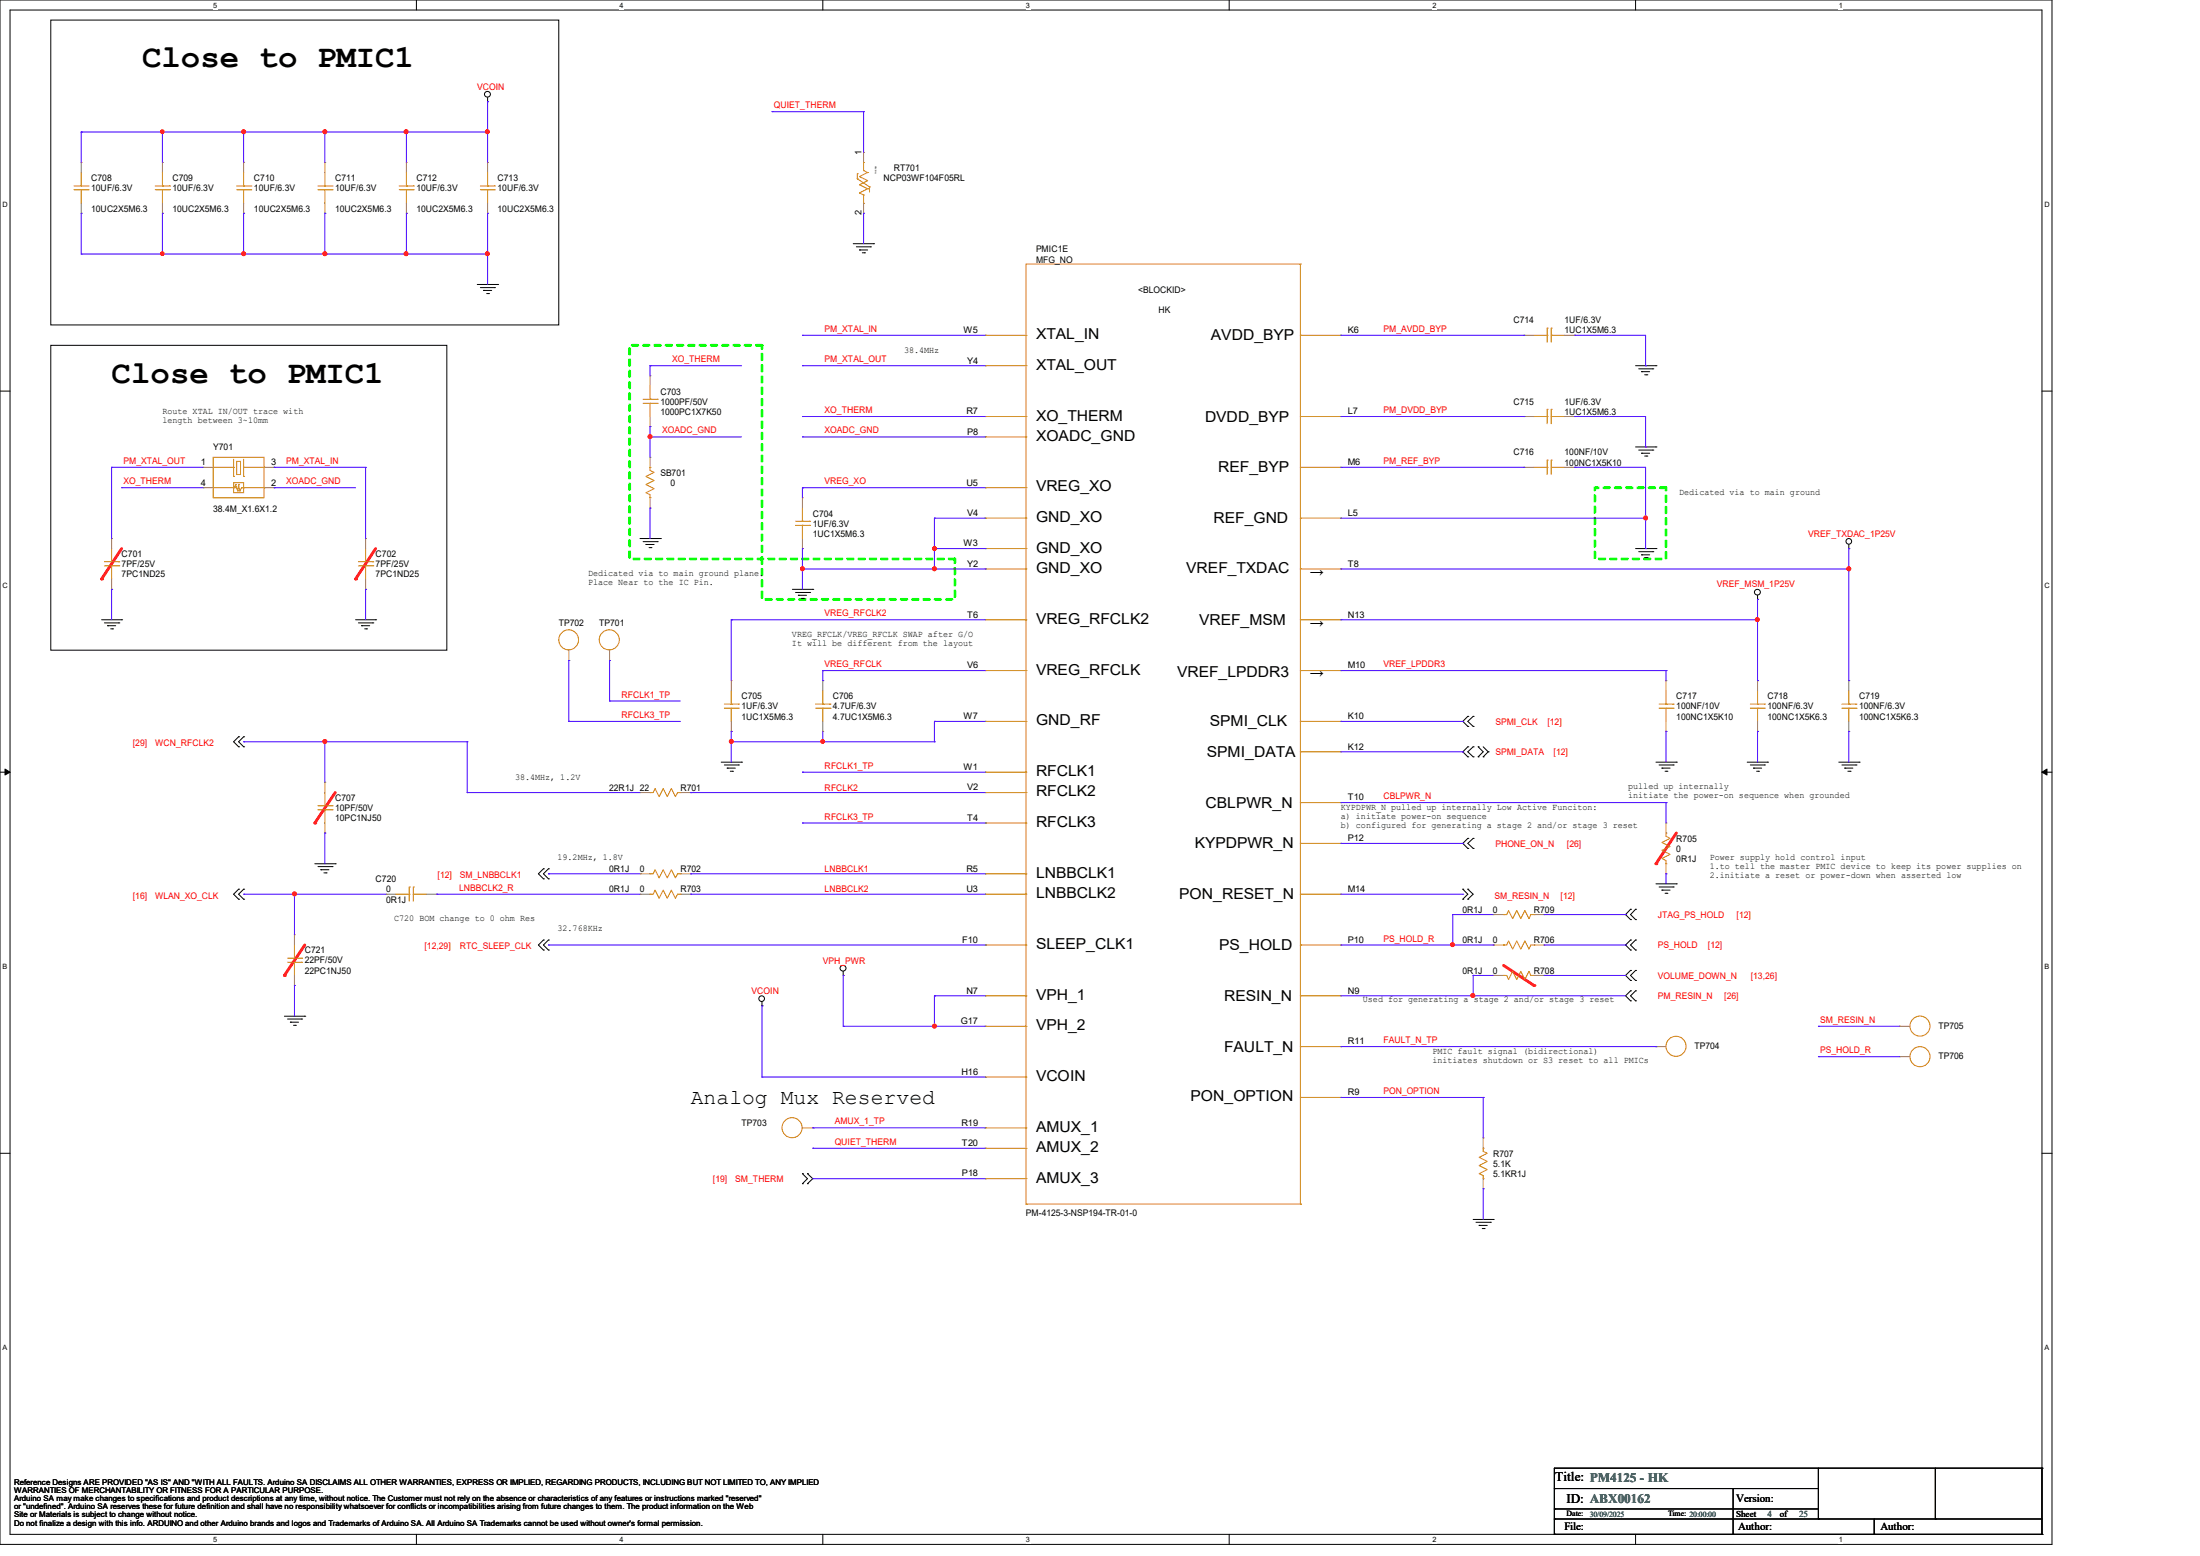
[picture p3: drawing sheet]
<svg xmlns="http://www.w3.org/2000/svg" width="297mm" height="210mm" viewBox="0 0 297 210" stroke-linecap="round" stroke-linejoin="round" font-family="sans-serif">
<path d="M0 0h277v208.4h-277zM1.4 1.4h274.3v205.7h-274.3z" fill="none" stroke="#000" stroke-width=".14"/>
<g fill="#fff">
<path d="M28.8 .1h.5v1.1h-.5z"/>
<path d="M28.8 207.2h.5v1.1h-.5z"/>
</g>
<path d="M56.2 0v1.4M56.2 207.1v1.3" fill="none" stroke="#000" stroke-width=".14"/>
<g fill="#fff">
<path d="M83.7 .1h.5v1.1h-.5z"/>
<path d="M83.7 207.2h.5v1.1h-.5z"/>
</g>
<path d="M111.1 0v1.4M111.1 207.1v1.3" fill="none" stroke="#000" stroke-width=".14"/>
<g fill="#fff">
<path d="M138.5 .1h.6v1.1h-.6z"/>
<path d="M138.5 207.2h.6v1.1h-.6z"/>
</g>
<path d="M165.9 0v1.4M165.9 207.1v1.3" fill="none" stroke="#000" stroke-width=".14"/>
<g fill="#fff">
<path d="M193.4 .1h.5v1.1h-.5z"/>
<path d="M193.4 207.2h.5v1.1h-.5z"/>
</g>
<path d="M220.8 0v1.4M220.8 207.1v1.3" fill="none" stroke="#000" stroke-width=".14"/>
<g fill="#fff">
<path d="M248.2 .1h.6v1.1h-.6z"/>
<path d="M248.2 207.2h.6v1.1h-.6z"/>
<path d="M.3 27.1h.8v1.1h-.8z"/>
<path d="M276 27.1h.7v1.1h-.7z"/>
<path d="M.3 78.5h.8v1.1h-.8z"/>
<path d="M276 78.5h.7v1.1h-.7z"/>
</g>
<path d="M0 52.8h1.4M275.7 52.8h1.3" fill="none" stroke="#000" stroke-width=".14"/>
<g fill="#fff">
<path d="M.3 129.9h.7v1.1h-.7z"/>
<path d="M276 129.9h.6v1.1h-.6z"/>
</g>
<path d="M0 104.2h1.4M275.7 104.2h1.3" fill="none" stroke="#000" stroke-width=".14"/>
<path d="M.7 103.8l.7 .4-.7 .4zM275.7 104.2l.7-.4v.8z" fill="#000" stroke="#000" stroke-width=".14"/>
<g fill="#fff">
<path d="M.3 181.4h.7v1.1h-.7z"/>
<path d="M276 181.4h.6v1.1h-.6z"/>
</g>
<path d="M6.9 2.7h68.5v41.2h-68.5zM6.9 46.6h53.4v41.2h-53.4zM0 155.7h1.4M275.7 155.7h1.3" fill="none" stroke="#000" stroke-width=".14"/>
<path d="M16.4 74l-2.7 4.1" fill="none" stroke="#f00" stroke-width=".38"/>
<circle cx="13.7" cy="78.1" r=".19" fill="#f00"/>
<path d="M50.7 74l-2.7 4.1" fill="none" stroke="#f00" stroke-width=".38"/>
<circle cx="48" cy="78.1" r=".19" fill="#f00"/>
<path d="M85 46.6h17.9v28.8h-17.9zM102.9 75.4h26v5.5h-26zM215.3 65.8h9.6v9.6h-9.6z" fill="none" stroke="#0f0" stroke-width=".38" stroke-dasharray=".8 .8"/>
<path d="M45.3 107l-2.8 4.1" fill="none" stroke="#f00" stroke-width=".38"/>
<circle cx="42.5" cy="111.1" r=".19" fill="#f00"/>
<path d="M226.3 112.4l-2.7 4.2" fill="none" stroke="#f00" stroke-width=".38"/>
<circle cx="223.6" cy="116.6" r=".19" fill="#f00"/>
<path d="M203 130.3l4.1 2.7" fill="none" stroke="#f00" stroke-width=".38"/>
<circle cx="207.1" cy="133" r=".19" fill="#f00"/>
<path d="M41.1 127.6l-2.7 4.1" fill="none" stroke="#f00" stroke-width=".38"/>
<circle cx="38.4" cy="131.7" r=".19" fill="#f00"/>
<g fill="none" stroke="#000" stroke-width=".14">
<path d="M65.8 13.7h.1M65.8 13.2v.5M64.4 38.4h2.8M64.9 38.8h1.9M65.3 39.2h1.1M65.3 39.2h.1M65.7 39.6h.3M66 39.6h.1M66.8 38.8h.1M67.2 38.4h.1M115.2 32.9h2.7M115.6 33.3h1.9"/>
<path d="M116 33.7h.1M116 33.7h1.1M116.4 34.1h.3M116.7 34.1h.1M117.5 33.3h.1M117.9 32.9h.1M220.8 49.4h2.8M221.2 49.8h1.9M221.6 50.2h.1M221.6 50.2h1.1M222 50.6h.3M222.3 50.6h.1"/>
<path d="M223.1 49.8h.1M223.6 49.4h.1M86.4 72.7h2.8M86.8 73.1h1.9M87.2 73.5h1.1M87.2 73.5h.1M87.6 73.9h.3M87.9 73.9h.1M88.7 73.1h.1M89.2 72.7h.1M107 79.5h2.7M107.4 80h1.9"/>
<path d="M109.3 80h.1M109.7 79.5h.1M220.8 60.3h2.8M220.8 74h2.8M221.2 60.7h1.9M221.2 74.5h1.9M221.6 61.2h.1M221.6 74.9h.1M221.6 61.2h1.1M221.6 74.9h1.1M222 61.6h.3M222 75.3h.3"/>
<path d="M222.3 61.6h.1M222.3 75.3h.1M223.1 60.7h.1M223.1 74.5h.1M223.6 60.3h.1M223.6 74h.1M249.6 74h.1M249.6 73.5v.5M13.7 83.7h2.7M14.1 84.1h1.9M14.5 84.5h1.1M14.5 84.5h.1"/>
<path d="M14.9 84.9h.3M15.2 84.9h.1M16 84.1h.1M16.4 83.7h.1M32.2 99.4l-.7 .7 .7 .7M32.2 99.4h.1M32.9 99.4h.1M32.9 99.4l-.7 .7 .7 .7M48 83.7h2.7M48.4 84.1h1.9M48.8 84.5h1.1M48.8 84.5h.1"/>
<path d="M49.2 84.9h.3M49.5 84.9h.1M50.3 84.1h.1M50.7 83.7h.1M107.8 80.3h1.1M107.8 80.3h.1M108.2 80.8h.3M108.5 80.8h.1M198.2 96.7h.1M198.2 98h.1M198.2 96.7l-.7 .7 .7 .6M198.9 98h.1"/>
<path d="M198.9 96.7h.1M198.9 96.7l-.7 .7 .7 .6M237.3 80.9h.1M237.3 80.3v.6M32.2 100.8h.1M32.9 100.8h.1M42.5 116.6h2.8M42.9 117h1.9M43.3 117.4h.1M43.3 117.4h1.1M43.7 117.8h.3M44 117.8h.1"/>
<path d="M44.8 117h.1M45.3 116.6h.1M73.4 117.3h.1M73.4 118.6h.1M73.4 117.3l-.7 .6 .7 .7M74 117.3l-.6 .6 .6 .7M74 117.3h.1M74 118.6h.1M97.4 102.9h2.7M97.8 103.3h1.9M98.2 103.7h.1M98.2 103.7h1.1"/>
<path d="M98.6 104.1h.3M98.9 104.1h.1M99.7 103.3h.1M100.1 102.9h.1M198.2 100.8h.1M198.2 102.2h.1M198.2 113.2h.1M198.2 114.5h.1M198.2 100.8l-.7 .7 .7 .7M198.2 113.2l-.7 .6 .7 .7M198.9 102.2h.1M198.9 100.8h.1"/>
<path d="M198.9 114.5h.1M198.9 113.2h.1M198.9 100.8l-.7 .7 .7 .7M198.9 113.2l-.7 .6 .7 .7M199.6 100.8l.6 .7-.6 .7M199.6 100.8h.1M199.6 102.2h.1M200.2 102.2h.1M200.2 100.8l.7 .7M200.9 101.5h.1M200.9 101.5l-.7 .7M223.6 102.9h2.7"/>
<path d="M223.6 119.3h2.7M224 103.3h1.9M224 119.7h1.9M224.4 103.7h1.1M224.4 103.7h.1M224.8 104.1h.2M225 104.1h.1M225.9 103.3h.1M225.9 119.7h.1M226.3 102.9h.1M226.3 119.3h.1M235.9 102.9h2.7"/>
<path d="M236.3 103.3h1.9M236.7 103.7h.1M236.7 103.7h1.1M237.2 104.1h.2M237.4 104.1h.1M238.2 103.3h.1M238.6 102.9h.1M248.2 102.9h2.8M248.7 103.3h1.9M249 103.7h1.1M249 103.7h.1M249.5 104.1h.3"/>
<path d="M249.8 104.1h.1M250.6 103.3h.1M251 102.9h.1M32.2 120l-.7 .7 .7 .7M32.2 120h.1M32.2 121.4h.1M32.9 120h.1M32.9 121.4h.1M32.9 120l-.7 .7 .7 .7M38.4 137.2h2.7M38.8 137.5h1.9M39.2 138h.1"/>
<path d="M39.2 138h1.1M39.6 138.4h.3M39.9 138.4h.1M40.7 137.5h.1M41.1 137.2h.1M73.4 126.9h.1M73.4 128.2h.1M73.4 126.9l-.7 .7 .7 .6M74 126.9l-.6 .7 .6 .6M74 126.9h.1M74 128.2h.1M102.9 135.8h.1"/>
<path d="M102.9 135.2v.6M113.8 131.7h.1M113.8 131.1v.6M197.5 120l.7 .7-.7 .7M197.5 120h.1M197.5 121.4h.1M198.2 120l.7 .7-.7 .7M198.2 120h.1M198.2 121.4h.1M220.1 126.9h.1M220.1 128.2h.1M220.1 133.7h.1"/>
<path d="M220.1 135.1h.1M220.1 131h.1M220.1 132.3h.1M220.1 122.7h.1M220.1 124.1h.1M220.1 126.9l-.6 .7 .6 .6M220.1 133.7l-.6 .7 .6 .7M220.1 131l-.6 .7 .6 .6M220.1 122.7l-.6 .7 .6 .7M220.8 128.2h.1M220.8 126.9h.1M220.8 135.1h.1"/>
<path d="M220.8 133.7h.1M220.8 132.3h.1M220.8 131h.1M220.8 124.1h.1M220.8 122.7h.1M220.8 126.9l-.7 .7 .7 .6M220.8 133.7l-.7 .7 .7 .7M220.8 131l-.7 .7 .7 .6M220.8 122.7l-.7 .7 .7 .7M224.4 120.1h1.1M224.4 120.1h.1M224.8 120.6h.2"/>
<path d="M225 120.6h.1M108.3 158.4l.7 .7-.7 .7M108.3 159.8h.1M108.3 158.4h.1M109 158.4h.1M109 159.8h.1M109 158.4l.7 .7-.7 .7M198.9 164.6h2.7M199.3 165h1.9M199.7 165.4h.1M199.7 165.4h1.1M200.1 165.8h.3"/>
<path d="M200.4 165.8h.1M201.2 165h.1M201.6 164.6h.1M245.5 198.2v6.8M261.3 198.2v6.8M275.7 198.2h-65.9v8.9M275.7 198.2h.1M275.7 198.2v8.9M209.8 205h.1M209.8 207.1h.1M209.8 200.9h.1M209.8 203.7h.1"/>
<path d="M209.8 200.9h35.7M209.8 203.7h35.7M209.8 205h65.9M209.8 207.1h65.9M234 207.1h.1M234 200.9v6.2M245.5 205h.1M253 207.1h.1M253 205v2.1M261.3 205h.1M275.7 207.1h.1"/>
<circle cx="65.8" cy="12.7" r=".39"/>
<circle cx="237.3" cy="79.9" r=".39"/>
<circle cx="249.6" cy="73.1" r=".38"/>
<circle cx="102.8" cy="134.8" r=".38"/>
<circle cx="113.8" cy="130.7" r=".39"/>
</g>
<g fill="none" stroke="#cc8006" stroke-width=".14">
<path d="M10 25.6h1.9M10 25.1h1.9M11 25.1h.1M11 25.6h.1M11 23.3v1.8M11 25.6v1.8M11.9 25.6h.1M11.9 25.1h.1M21 25.6h1.9M21 25.1h1.9M21.9 25.1h.1M21.9 25.6h.1"/>
<path d="M21.9 23.3v1.8M21.9 25.6v1.8M22.9 25.6h.1M22.9 25.1h.1M32 25.6h1.9M32 25.1h1.9M32.9 25.1h.1M32.9 25.6h.1M32.9 23.3v1.8M32.9 25.6v1.8M33.9 25.6h.1M33.9 25.1h.1"/>
<path d="M42.9 25.6h1.9M42.9 25.1h1.9M43.9 25.1h.1M43.9 25.6h.1M43.9 23.3v1.8M43.9 25.6v1.8M44.8 25.6h.1M44.8 25.1h.1M53.9 25.6h1.9M53.9 25.1h1.9M54.9 25.1h.1M54.9 25.6h.1"/>
<path d="M54.9 23.3v1.8M54.9 25.6v1.8M55.8 25.6h.1M55.8 25.1h.1M64.9 25.6h1.9M64.9 25.1h1.9M65.8 25.1h.1M65.8 25.6h.1M65.8 23.3v1.8M65.8 25.6v1.8M66.8 25.6h.1M66.8 25.1h.1"/>
<path d="M115.7 24.1l1.7 1.1M115.7 23.5h.1M115.7 24.1h.1M115.7 23.5v.6M116 23.8h.1M116 24.9h.1M116 26h.1M116 24.9l1.1 .6M116 26l.6 .3M116 23.8l1.1 .6-1.1 .5M116.6 23l.5 .3M116.6 21.9h.1"/>
<path d="M116.6 27.4h.1M116.6 23h.1M116.6 26.3h.1M116.6 21.9v1.1M116.6 26.3v1.1M117.1 23.3l-1.1 .5M117.1 23.3h.1M117.1 25.5h.1M117.1 25.5l-1.1 .5M117.4 25.2h.1M117.4 25.2v.7M175.6 35.6h.1"/>
<path d="M175.6 35.6h-37.1v126.9M175.6 35.6v126.9M86.8 54.4h1.9M86.8 53.9h1.9M87.8 53.9h.1M87.8 54.4h.1M87.8 52.1v1.8M87.8 54.4v1.8M88.7 54.4h.1M88.7 53.9h.1M133 45.3h5.5M133 49.4h5.5"/>
<path d="M133 56.2h5.5M133 59h5.5M138.5 45.3h.1M138.5 49.4h.1M138.5 56.2h.1M138.5 59h.1M175.6 45.3h5.4M175.6 56.2h5.4M175.6 45.3h.1M175.6 56.2h.1M207.1 45.3h1.8M207.1 56.2h1.8"/>
<path d="M208.9 45.3h.1M208.9 44.3h.1M208.9 56.2h.1M208.9 55.2h.1M208.9 44.3v1.9M208.9 55.2v2M209.4 45.3h1.8M209.4 56.2h1.8M209.4 44.3h.1M209.4 45.3h.1M209.4 55.2h.1M209.4 56.2h.1"/>
<path d="M209.4 44.3v1.9M209.4 55.2v2M14.1 76.4h1.9M14.1 75.8h1.9M15.1 75.8h.1M15.1 76.4h.1M15.1 74v1.8M15.1 76.4v1.7M16 76.4h.1M16 75.8h.1M28.8 61.7h6.8v5.5h-6.8zM28.8 65.8h2.9"/>
<path d="M28.8 63.1h2.7M31.5 64.3h.1M31.5 63.1h.1M31.5 65.8h.1M31.5 62v2.3M31.5 65.2h1.4v1.3h-1.4zM31.7 65.8h.1M31.8 65.4l-.1 .4M31.8 65.4h.1M31.8 65.4l.3 .9M32 62.3h.5v1.8h-.5zM32.1 66.3h.1"/>
<path d="M32.2 65.4l-.1 .9M32.2 65.4h.1M32.2 65.4l.1 .9M32.3 66.3h.1M32.6 65.8l-.3 .5M32.6 65.8h.1M32.6 65.8h3M32.9 64.3h.1M32.9 65.8h.1M32.9 62v2.3M32.9 63.1h2.7M35.6 65.8h.1"/>
<path d="M35.6 63.1h.1M48.4 76.4h1.9M48.4 75.8h1.9M49.4 75.8h.1M49.4 76.4h.1M49.4 74v1.8M49.4 76.4v1.7M50.3 76.4h.1M50.3 75.8h.1M87.8 63.1v.4l.5 .3-1.1 .5 1.1 .6-1.1 .5 1.1 .6-1.1 .5 .6 .3v.4M87.8 67.2h.1M87.8 63.1h.1"/>
<path d="M107.4 70.9h1.9M107.4 70.4h1.9M108.3 70.4h.1M108.3 70.9h.1M108.3 68.6v1.8M108.3 70.9v1.8M109.3 70.9h.1M109.3 70.4h.1M133 65.8h5.5M133 69.9h5.5M133 74h5.5M133 76.8h5.5"/>
<path d="M138.5 65.8h.1M138.5 69.9h.1M138.5 74h.1M138.5 76.8h.1M175.6 63.1h5.4M175.6 69.9h5.4M175.6 76.8h5.4M175.6 63.1h.1M175.6 69.9h.1M175.6 76.8h.1M207.1 63.1h1.8M208.9 63.1h.1"/>
<path d="M208.9 62.1h.1M208.9 62.1v2M209.4 63.1h1.8M209.4 62.1h.1M209.4 63.1h.1M209.4 62.1v2M97.8 95.6h1.9M97.8 95h1.9M98.7 95h.1M98.7 95.6h.1M98.7 93.3v1.7M98.7 95.6v1.8"/>
<path d="M99.7 95.6h.1M99.7 95h.1M110.1 95.6h2M110.1 95h2M111.1 95h.1M111.1 95.6h.1M111.1 93.3v1.7M111.1 95.6v1.8M112.1 95.6h.1M112.1 95h.1M133 83.7h5.5M133 90.5h5.5"/>
<path d="M133 97.4h5.5M138.5 83.7h.1M138.5 90.5h.1M138.5 97.4h.1M175.6 83.7h5.4M175.6 90.5h5.4M175.6 97.4h5.4M175.6 83.7h.1M175.6 90.5h.1M175.6 97.4h.1M224 95.6h1.9M224 95h1.9"/>
<path d="M224.9 95h.1M224.9 95.6h.1M224.9 93.3v1.7M224.9 95.6v1.8M225.9 95.6h.1M225.9 95h.1M236.3 95.6h1.9M236.3 95h1.9M237.3 95h.1M237.3 95.6h.1M237.3 93.3v1.7M237.3 95.6v1.8"/>
<path d="M238.2 95.6h.1M238.2 95h.1M248.7 95.6h1.9M248.7 95h1.9M249.6 95h.1M249.6 95.6h.1M249.6 93.3v1.7M249.6 95.6v1.8M250.6 95.6h.1M250.6 95h.1M42.9 109.3h1.9M42.9 108.8h1.9"/>
<path d="M43.9 108.8h.1M43.9 109.3h.1M43.9 107v1.8M43.9 109.3v1.8M44.8 109.3h.1M44.8 108.8h.1M55.2 119.7h.1M55.2 119.7v1.9M55.8 119.7h.1M55.8 119.7v1.9M87.8 117.9h.4l.2-.5 .6 1.1 .5-1.1 .6 1.1 .5-1.1 .6 1.1 .3-.6h.4M87.8 107h.4l.2-.6 .6 1.1 .5-1.1 .6 1.1 .5-1.1 .6 1.1 .3-.5h.4"/>
<path d="M87.8 117.9h.1M87.8 107h.1M91.9 117.9h.1M91.9 107h.1M133 117.9h5.5M133 107h5.5M133 104.2h5.5M133 111.1h5.5M138.5 104.2h.1M138.5 107h.1M138.5 111.1h.1M138.5 117.9h.1"/>
<path d="M175.6 101.5h5.4M175.6 108.3h5.4M175.6 113.8h5.4M175.6 101.5h.1M175.6 108.3h.1M175.6 113.8h.1M224.9 112.4v.5l.6 .3-1.1 .5 1.1 .6-1.1 .5 1.1 .5-1.1 .6 .5 .3v.4M224.9 116.6h.1M224.9 112.4h.1M38.8 129.9h1.9M38.8 129.3h1.9M39.8 129.3h.1"/>
<path d="M39.8 129.9h.1M39.8 127.6v1.7M39.8 129.9v1.8M40.7 129.9h.1M40.7 129.3h.1M53.5 120.7h1.7M55.2 120.7h.1M55.8 120.7h.1M55.8 120.7h1.8M87.8 120.7h.4l.2-.6 .6 1.1 .5-1.1 .6 1.1 .5-1.1 .6 1.1 .3-.5h.4M87.8 120.7h.1M91.9 120.7h.1"/>
<path d="M133 127.6h5.5M133 120.7h5.5M133 134.4h5.5M133 138.5h5.5M138.5 120.7h.1M138.5 127.6h.1M138.5 134.4h.1M138.5 138.5h.1M175.6 127.6h5.4M175.6 120.7h5.4M175.6 134.4h5.4M175.6 120.7h.1"/>
<path d="M175.6 127.6h.1M175.6 134.4h.1M203 127.6h.4l.3-.6 .5 1.1 .6-1.1 .5 1.1 .6-1.1 .5 1.1 .3-.5h.4M203 131.7h.4l.3 .5 .5-1.1 .6 1.1 .5-1.1 .6 1.1 .5-1.1 .3 .6h.4M203 123.4h.4l.3-.5 .5 1.1 .6-1.1 .5 1.1 .6-1.1 .5 1.1 .3-.6h.4M203 127.6h.1M203 131.7h.1M203 123.4h.1M207.1 127.6h.1M207.1 131.7h.1M207.1 123.4h.1M133 145.4h5.5"/>
<path d="M133 152.2h5.5M133 155h5.5M133 159.1h5.5M138.5 145.4h.1M138.5 152.2h.1M138.5 155h.1M138.5 159.1h.1M175.6 141.3h5.4M175.6 148.1h5.4M175.6 141.3h.1M175.6 148.1h.1M200.2 155v.4l.6 .3-1.1 .5 1.1 .6-1.1 .5 1.1 .6-1.1 .5 .5 .3v.4"/>
<path d="M200.2 159.1h.1M200.2 155h.1M138.5 162.5h.1M138.5 162.5h37.1M175.6 162.5h.1"/>
<circle cx="76.8" cy="86.4" r="1.34"/>
<circle cx="82.3" cy="86.4" r="1.35"/>
<circle cx="259.2" cy="138.5" r="1.35"/>
<circle cx="106.9" cy="152.2" r="1.35"/>
<circle cx="226.3" cy="141.2" r="1.35"/>
<circle cx="259.2" cy="142.6" r="1.35"/>
</g>
<g fill="none" stroke="#a84" stroke-width=".14">
<path d="M11 21.9h.1M11 28.8h.1M11 21.9v1.4M11 27.4v1.4M21.9 21.9h.1M21.9 28.8h.1M21.9 21.9v1.4M21.9 27.4v1.4M32.9 21.9h.1M32.9 28.8h.1M32.9 21.9v1.4M32.9 27.4v1.4"/>
<path d="M43.9 21.9h.1M43.9 28.8h.1M43.9 21.9v1.4M43.9 27.4v1.4M54.9 21.9h.1M54.9 28.8h.1M54.9 21.9v1.4M54.9 27.4v1.4M65.8 21.9h.1M65.8 28.8h.1M65.8 21.9v1.4M65.8 27.4v1.4"/>
<path d="M116.6 20.6h.1M116.6 28.8h.1M116.6 20.6v1.3M116.6 27.4v1.4M87.8 50.7h.1M87.8 57.6h.1M87.8 50.7v1.4M87.8 56.2v1.4M133 45.3h.1M133 49.4h.1M133 56.2h.1M133 59h.1"/>
<path d="M181 45.3h.1M181 56.2h.1M205.7 45.3h.1M205.7 56.2h.1M205.7 45.3h1.4M205.7 56.2h1.4M211.2 45.3h1.4M211.2 56.2h1.4M212.6 45.3h.1M212.6 56.2h.1M15.1 72.7h.1M15.1 79.5h.1"/>
<path d="M15.1 72.7v1.3M15.1 78.1v1.4M27.4 65.8h.1M27.4 63.1h.1M27.4 65.8h1.4M27.4 63.1h1.4M35.6 65.8h1.4M35.6 63.1h1.4M37 63.1h.1M37 65.8h.1M49.4 72.7h.1M49.4 79.5h.1"/>
<path d="M49.4 72.7v1.3M49.4 78.1v1.4M87.8 61.7h.1M87.8 68.6h.1M87.8 61.7v1.4M87.8 67.2v1.4M108.3 67.2h.1M108.3 74h.1M108.3 67.2v1.4M108.3 72.7v1.3M133 65.8h.1M133 69.9h.1"/>
<path d="M133 74h.1M133 76.8h.1M181 63.1h.1M181 69.9h.1M181 76.8h.1M205.7 63.1h.1M205.7 63.1h1.4M211.2 63.1h1.4M212.6 63.1h.1M76.8 89.2h.1M76.8 87.8v1.4M82.3 89.2h.1"/>
<path d="M82.3 87.8v1.4M98.7 91.9h.1M98.7 98.7h.1M98.7 91.9v1.4M98.7 97.4v1.3M111.1 91.9h.1M111.1 98.7h.1M111.1 91.9v1.4M111.1 97.4v1.3M133 83.7h.1M133 90.5h.1M133 97.4h.1"/>
<path d="M181 83.7h.1M181 90.5h.1M181 97.4h.1M224.9 91.9h.1M224.9 98.7h.1M224.9 91.9v1.4M224.9 97.4v1.3M237.3 91.9h.1M237.3 98.7h.1M237.3 91.9v1.4M237.3 97.4v1.3M249.6 91.9h.1"/>
<path d="M249.6 98.7h.1M249.6 91.9v1.4M249.6 97.4v1.3M43.9 105.6h.1M43.9 112.4h.1M43.9 105.6v1.4M43.9 111.1v1.3M86.4 117.9h1.4M86.4 107h1.4M86.4 117.9h.1M86.4 107h.1M91.9 117.9h1.4"/>
<path d="M91.9 107h1.4M93.3 117.9h.1M93.3 107h.1M133 104.2h.1M133 107h.1M133 111.1h.1M133 117.9h.1M181 101.5h.1M181 108.3h.1M181 113.8h.1M224.9 111.1h.1M224.9 117.9h.1"/>
<path d="M224.9 111.1v1.3M224.9 116.6v1.3M39.8 126.2h.1M39.8 133h.1M39.8 126.2v1.4M39.8 131.7v1.3M52.1 120.7h1.4M52.1 120.7h.1M57.6 120.7h1.4M59 120.7h.1M86.4 120.7h1.4M86.4 120.7h.1"/>
<path d="M91.9 120.7h1.4M93.3 120.7h.1M133 120.7h.1M133 127.6h.1M133 134.4h.1M133 138.5h.1M181 120.7h.1M181 127.6h.1M181 134.4h.1M201.6 127.6h.1M201.6 131.7h.1M201.6 123.4h.1"/>
<path d="M201.6 127.6h1.4M201.6 131.7h1.4M201.6 123.4h1.4M207.1 127.6h1.3M207.1 131.7h1.3M207.1 123.4h1.3M208.4 127.6h.1M208.4 131.7h.1M208.4 123.4h.1M256.5 138.5h1.4M256.5 138.5h.1M108.3 152.2h1.4"/>
<path d="M109.7 152.2h.1M133 145.4h.1M133 152.2h.1M133 155h.1M133 159.1h.1M181 141.3h.1M181 148.1h.1M200.2 153.6h.1M200.2 153.6v1.4M200.2 159.1v1.3M223.6 141.3h1.3M223.6 141.3h.1"/>
<path d="M256.5 142.6h1.4M256.5 142.6h.1M200.2 160.4h.1"/>
</g>
<g fill="none" stroke="#4200ff" stroke-width=".14">
<path d="M11 17.8h54.8M11 17.8h.1M11 17.8v4.1M21.9 17.8h.1M21.9 17.8v4.1M32.9 17.8h.1M32.9 17.8v4.1M43.9 17.8h.1M43.9 17.8v4.1M54.9 17.8h.1M54.9 17.8v4.1M65.8 13.7h.1"/>
<path d="M65.8 17.8h.1M65.8 13.7v8.2M104.2 15.1h.1M104.2 15.1h12.4M116.6 15.1h.1M116.6 15.1v5.5M11 34.3h54.8M11 28.8h.1M11 34.3h.1M11 28.8v5.5M21.9 28.8h.1M21.9 34.3h.1"/>
<path d="M21.9 28.8v5.5M32.9 28.8h.1M32.9 34.3h.1M32.9 28.8v5.5M43.9 28.8h.1M43.9 34.3h.1M43.9 28.8v5.5M54.9 28.8h.1M54.9 34.3h.1M54.9 28.8v5.5M65.8 28.8h.1M65.8 34.3h.1"/>
<path d="M65.8 28.8v9.6M116.6 28.8h.1M116.6 28.8v4.1M87.8 49.4h12.3M87.8 59h12.3M87.8 49.4h.1M87.8 57.6h.1M87.8 59h.1M87.8 49.4v1.3M87.8 57.6v4.1M108.3 45.3h24.7M108.3 49.4h24.7"/>
<path d="M108.3 56.2h24.7M108.3 59h24.7M108.3 45.3h.1M108.3 49.4h.1M108.3 56.2h.1M108.3 59h.1M181 45.3h24.7M181 56.2h24.7M205.7 45.3h.1M205.7 56.2h.1M212.6 45.3h9.6v4.1M212.6 56.2h9.6v4.1"/>
<path d="M212.6 45.3h.1M212.6 56.2h.1M222.2 49.4h.1M15.1 63.1h.1M15.1 79.5h.1M15.1 63.1v9.6M15.1 79.5v4.2M15.1 63.1h12.3M16.4 65.8h.1M16.4 65.8h11M37 63.1h.1M37 65.8h.1"/>
<path d="M37 63.1h12.4M37 65.8h11M49.4 63.1h.1M49.4 79.5h.1M49.4 63.1v9.6M49.4 79.5v4.2M87.8 68.6h.1M87.8 68.6v4.1M108.3 76.8h24.7M108.3 65.8h24.7M108.3 65.8h.1M108.3 74h.1"/>
<path d="M108.3 76.8h.1M108.3 65.8v1.4M108.3 74v5.5M126.2 69.9h.1M126.2 74h.1M126.2 76.8h.1M126.2 69.9v6.9M126.2 74h6.8M126.2 69.9h6.8M133 74h.1M133 76.8h.1M181 63.1h24.7"/>
<path d="M181 69.9h41.2M181 76.8h68.6M205.7 63.1h.1M212.6 63.1h9.6v10.9M212.6 63.1h.1M222.2 60.3h.1M222.2 69.9h.1M222.2 74h.1M249.6 74h.1M249.6 76.8h.1M249.6 74v17.9M76.8 89.2h.1"/>
<path d="M76.8 97.4h.1M76.8 89.2v8.2M76.8 97.4h15.1M82.3 89.2h.1M82.3 94.6h.1M82.3 89.2v5.4M82.3 94.6h9.6M98.7 83.7h.1M98.7 98.7h.1M98.7 83.7v8.2M98.7 98.7v4.2M98.7 83.7h34.3"/>
<path d="M111.1 90.5h.1M111.1 91.9h.1M111.1 90.5v1.4M111.1 98.7v1.4M111.1 90.5h21.9M126.2 97.4h.1M126.2 97.4v2.7M126.2 97.4h6.8M181 83.7h56.3M181 90.5h43.9M181 97.4h16.5M197.5 97.4h.1"/>
<path d="M224.9 90.5h.1M224.9 98.7h.1M224.9 90.5v1.4M224.9 98.7v4.2M237.3 80.9h.1M237.3 83.7h.1M237.3 91.9h.1M237.3 98.7h.1M237.3 80.9v11M237.3 98.7v4.2M249.6 91.9h.1M249.6 98.7h.1"/>
<path d="M249.6 98.7v4.2M32.9 100.1h30.2M32.9 100.1h.1M43.9 100.1h.1M43.9 112.4h.1M43.9 100.1v5.5M43.9 112.4v4.2M63.1 100.1h.1M63.1 107h.1M63.1 100.1v6.9M63.1 107h23.3M74 117.9h12.4"/>
<path d="M74 117.9h.1M93.3 107h39.7M93.3 117.9h39.7M93.3 107h.1M93.3 117.9h.1M98.7 100.1h.1M98.7 100.1h27.5M108.3 104.2h24.7M108.3 111.1h24.7M108.3 104.2h.1M108.3 111.1h.1M111.1 100.1h.1"/>
<path d="M126.2 100.1h.1M181 101.5h16.5M181 108.3h43.9M181 113.8h16.5M197.5 101.5h.1M197.5 113.8h.1M224.9 108.3h.1M224.9 117.9h.1M224.9 108.3v2.8M224.9 117.9v1.4M32.9 120.7h.1M32.9 120.7h19.2"/>
<path d="M39.8 120.7h.1M39.8 133h.1M39.8 120.7v5.5M39.8 133v4.2M59 120.7h27.4M59 120.7h.1M74 127.6h.1M74 127.6h59M93.3 120.7h39.7M93.3 120.7h.1M102.9 135.8h.1M102.9 135.8v9.6"/>
<path d="M113.8 138.5h19.2M113.8 131.7h.1M113.8 138.5h.1M113.8 131.7v6.8M126.2 134.4h.1M126.2 138.5h.1M126.2 134.4v4.1M126.2 134.4h6.8M181 120.7h16.5M181 127.6h20.6M181 134.4h38.5M196.1 123.4h5.5"/>
<path d="M196.1 127.6h.1M196.1 123.4h.1M196.1 123.4v4.2M197.5 120.7h.1M198.9 131.7h2.7M198.9 134.4h.1M198.9 131.7h.1M198.9 131.7v2.7M201.6 127.6h.1M208.4 131.7h.1M208.4 127.6h11.1M208.4 123.4h11.1"/>
<path d="M208.4 131.7h11.1M219.5 127.6h.1M219.5 123.4h.1M245.5 138.5h.1M245.5 138.5h11M102.9 145.4h.1M102.9 145.4h30.1M109.7 159.1h.1M109.7 155h.1M109.7 152.2h.1M109.7 159.1h23.3M109.7 155h23.3"/>
<path d="M109.7 152.2h23.3M181 141.3h42.6M181 148.1h19.2M200.2 148.1h.1M200.2 148.1v5.5M223.6 141.3h.1M245.5 142.6h.1M245.5 142.6h11M200.2 160.4h.1M200.2 160.4v4.2"/>
</g>
<g fill="#f00" stroke="#f00" stroke-width=".14">
<circle cx="65.8" cy="17.8" r=".25"/>
<circle cx="21.9" cy="17.8" r=".23"/>
<circle cx="43.9" cy="17.8" r=".25"/>
<circle cx="32.9" cy="17.8" r=".25"/>
<circle cx="54.8" cy="17.8" r=".25"/>
<circle cx="65.8" cy="34.2" r=".25"/>
<circle cx="21.9" cy="34.2" r=".23"/>
<circle cx="43.9" cy="34.2" r=".25"/>
<circle cx="32.9" cy="34.2" r=".25"/>
<circle cx="54.8" cy="34.2" r=".25"/>
<circle cx="87.8" cy="58.9" r=".25"/>
<circle cx="126.2" cy="74" r=".25"/>
<circle cx="222.2" cy="69.9" r=".25"/>
<circle cx="126.2" cy="76.8" r=".25"/>
<circle cx="108.3" cy="76.8" r=".25"/>
<circle cx="249.6" cy="76.8" r=".25"/>
<circle cx="237.2" cy="83.6" r=".25"/>
<circle cx="43.9" cy="100.1" r=".25"/>
<circle cx="111.1" cy="100.1" r=".23"/>
<circle cx="98.7" cy="100.1" r=".25"/>
<circle cx="196.1" cy="127.5" r=".25"/>
<circle cx="126.2" cy="138.5" r=".25"/>
<circle cx="39.8" cy="120.7" r=".25"/>
<circle cx="198.8" cy="134.4" r=".25"/>
</g>
<g font-size="4.4">
<text x="19.2" y="9.1">Close to PMIC1</text>
<text x="15.1" y="51.6">Close to PMIC1</text>
</g>
<g font-size="2.9">
<text x="176.9" y="77.7">→</text>
<text x="176.9" y="84.6">→</text>
<text x="176.9" y="91.4">→</text>
<text x="93.3" y="149">Analog Mux Reserved</text>
</g>
<g font-size="2">
<text x="139.9" y="45.8">XTAL_IN</text>
<text x="163.5" y="45.9">AVDD_BYP</text>
<text x="139.9" y="49.9">XTAL_OUT</text>
<text x="139.9" y="56.8">XO_THERM</text>
<text x="139.9" y="59.5">XOADC_GND</text>
<text x="162.7" y="56.9">DVDD_BYP</text>
<text x="164.5" y="63.8">REF_BYP</text>
<text x="139.9" y="66.3">VREG_XO</text>
<text x="139.9" y="70.5">GND_XO</text>
<text x="163.8" y="70.6">REF_GND</text>
<text x="139.9" y="74.6">GND_XO</text>
<text x="139.9" y="77.3">GND_XO</text>
<text x="160.1" y="77.3">VREF_TXDAC</text>
<text x="139.9" y="84.2">VREG_RFCLK2</text>
<text x="161.9" y="84.3">VREF_MSM</text>
<text x="139.9" y="91.1">VREG_RFCLK</text>
<text x="158.9" y="91.3">VREF_LPDDR3</text>
<text x="139.9" y="97.9">GND_RF</text>
<text x="163.3" y="98">SPMI_CLK</text>
<text x="139.9" y="104.8">RFCLK1</text>
<text x="139.9" y="107.5">RFCLK2</text>
<text x="162.9" y="102.2">SPMI_DATA</text>
<text x="139.9" y="111.6">RFCLK3</text>
<text x="162.8" y="109">CBLPWR_N</text>
<text x="139.9" y="118.5">LNBBCLK1</text>
<text x="161.3" y="114.5">KYPDPWR_N</text>
<text x="139.9" y="121.2">LNBBCLK2</text>
<text x="159.2" y="121.4">PON_RESET_N</text>
<text x="139.9" y="128.1">SLEEP_CLK1</text>
<text x="164.6" y="128.2">PS_HOLD</text>
<text x="139.9" y="134.9">VPH_1</text>
<text x="165.3" y="135.1">RESIN_N</text>
<text x="139.9" y="139.1">VPH_2</text>
<text x="165.3" y="141.9">FAULT_N</text>
<text x="139.9" y="145.9">VCOIN</text>
<text x="160.7" y="148.6">PON_OPTION</text>
<text x="139.9" y="152.8">AMUX_1</text>
<text x="139.9" y="155.5">AMUX_2</text>
<text x="139.9" y="159.6">AMUX_3</text>
</g>
<g font-size="1.8">
<text x="210" y="199.9">Title: PM4125 - HK</text>
<text x="211.5" y="202.8">ID: ABX00162</text>
</g>
<g font-size="1.5">
<text x="234.4" y="202.7">Version:</text>
<text x="211.2" y="206.5">File:</text>
<text x="234.7" y="206.5">Author:</text>
<text x="253.9" y="206.5">Author:</text>
</g>
<g font-size="1.2" fill="#f00">
<text x="64.4" y="12.1">VCOIN</text>
<text x="104.5" y="14.6">QUIET_THERM</text>
<text x="111.3" y="44.8">PM_XTAL_IN</text>
<text x="186.8" y="44.8">PM_AVDD_BYP</text>
<text x="90.8" y="48.9">XO_THERM</text>
<text x="111.3" y="48.9">PM_XTAL_OUT</text>
<text x="89.4" y="58.5">XOADC_GND</text>
<text x="111.3" y="55.8">XO_THERM</text>
<text x="111.3" y="58.5">XOADC_GND</text>
<text x="186.8" y="55.8">PM_DVDD_BYP</text>
<text x="16.7" y="62.6">PM_XTAL_OUT</text>
<text x="16.7" y="65.4">XO_THERM</text>
<text x="38.6" y="62.6">PM_XTAL_IN</text>
<text x="38.6" y="65.4">XOADC_GND</text>
<text x="111.3" y="65.4">VREG_XO</text>
<text x="186.8" y="62.6">PM_REF_BYP</text>
<text x="244.1" y="72.4">VREF_TXDAC_1P25V</text>
<text x="111.3" y="83.2">VREG_RFCLK2</text>
<text x="231.8" y="79.3">VREF_MSM_1P25V</text>
<text x="83.9" y="94.1">RFCLK1_TP</text>
<text x="111.3" y="90">VREG_RFCLK</text>
<text x="186.8" y="90">VREF_LPDDR3</text>
<text x="17.9" y="100.7">[29]</text>
<text x="21" y="100.7">WCN_RFCLK2</text>
<text x="83.9" y="96.9">RFCLK3_TP</text>
<text x="201.9" y="97.8">SPMI_CLK</text>
<text x="201.9" y="101.9">SPMI_DATA</text>
<text x="208.9" y="97.8">[12]</text>
<text x="209.7" y="101.9">[12]</text>
<text x="111.3" y="103.8">RFCLK1_TP</text>
<text x="111.3" y="106.7">RFCLK2</text>
<text x="186.8" y="107.9">CBLPWR_N</text>
<text x="111.3" y="110.6">RFCLK3_TP</text>
<text x="59.1" y="118.5">[12]</text>
<text x="62.1" y="118.5">SM_LNBBCLK1</text>
<text x="111.3" y="117.7">LNBBCLK1</text>
<text x="201.9" y="114.3">PHONE_ON_N</text>
<text x="211.5" y="114.3">[26]</text>
<text x="17.9" y="121.3">[16]</text>
<text x="21" y="121.3">WLAN_XO_CLK</text>
<text x="62" y="120.2">LNBBCLK2_R</text>
<text x="111.3" y="120.4">LNBBCLK2</text>
<text x="201.8" y="121.3">SM_RESIN_N</text>
<text x="210.7" y="121.3">[12]</text>
<text x="223.8" y="123.9">JTAG_PS_HOLD</text>
<text x="234.4" y="123.9">[12]</text>
<text x="57.3" y="128.1">[12,29]</text>
<text x="62.1" y="128.1">RTC_SLEEP_CLK</text>
<text x="111.1" y="130">VPH_PWR</text>
<text x="186.8" y="127.1">PS_HOLD_R</text>
<text x="223.8" y="128">PS_HOLD</text>
<text x="230.6" y="128">[12]</text>
<text x="101.5" y="134.2">VCOIN</text>
<text x="223.8" y="134.9">PM_RESIN_N</text>
<text x="223.8" y="132.1">VOLUME_DOWN_N</text>
<text x="232.8" y="134.9">[26]</text>
<text x="236.4" y="132.1">[13,26]</text>
<text x="186.8" y="140.8">FAULT_N_TP</text>
<text x="245.7" y="142.2">PS_HOLD_R</text>
<text x="245.7" y="138">SM_RESIN_N</text>
<text x="186.8" y="147.7">PON_OPTION</text>
<text x="112.7" y="154.5">QUIET_THERM</text>
<text x="112.7" y="151.8">AMUX_1_TP</text>
<text x="96.3" y="159.6">[19]</text>
<text x="99.3" y="159.6">SM_THERM</text>
</g>
<g font-size="1.2">
<text x="116.3" y="21" transform="rotate(-90 116.3 21)">1</text>
<text x="120.7" y="23.1">RT701</text>
<text x="12.3" y="24.4">C708</text>
<text x="12.3" y="25.8">10UF/6.3V</text>
<text x="12.3" y="28.6">10UC2X5M6.3</text>
<text x="23.3" y="24.4">C709</text>
<text x="23.3" y="25.8">10UF/6.3V</text>
<text x="23.3" y="28.6">10UC2X5M6.3</text>
<text x="34.3" y="24.4">C710</text>
<text x="34.3" y="25.8">10UF/6.3V</text>
<text x="34.3" y="28.6">10UC2X5M6.3</text>
<text x="45.3" y="24.4">C711</text>
<text x="45.3" y="25.8">10UF/6.3V</text>
<text x="45.3" y="28.6">10UC2X5M6.3</text>
<text x="56.2" y="24.4">C712</text>
<text x="56.2" y="25.8">10UF/6.3V</text>
<text x="56.2" y="28.6">10UC2X5M6.3</text>
<text x="67.2" y="24.4">C713</text>
<text x="67.2" y="25.8">10UF/6.3V</text>
<text x="67.2" y="28.6">10UC2X5M6.3</text>
<text x="116.3" y="29.1" transform="rotate(-90 116.3 29.1)">2</text>
<text x="119.3" y="24.4">NCP03WF104F05RL</text>
<text x="139.9" y="34">PMIC1E</text>
<text x="139.9" y="35.4">MFG_NO</text>
<text x="153.6" y="39.5">&lt;BLOCKID&gt;</text>
<text x="122" y="47.6">38.4MHz</text>
<text x="130.1" y="45">W5</text>
<text x="156.4" y="42.3">HK</text>
<text x="182" y="45">K6</text>
<text x="204.3" y="43.6">C714</text>
<text x="211.2" y="45">1UC1X5M6.3</text>
<text x="211.2" y="43.6">1UF/6.3V</text>
<text x="89.2" y="53.3">C703</text>
<text x="130.6" y="49.1">Y4</text>
<text x="21.9" y="55.9">Route XTAL IN/OUT trace with</text>
<text x="21.9" y="57.1">length between 3~10mm</text>
<text x="89.2" y="54.6">1000PF/50V</text>
<text x="89.2" y="56">1000PC1X7K50</text>
<text x="130.5" y="55.9">R7</text>
<text x="130.6" y="58.7">P8</text>
<text x="182" y="55.9">L7</text>
<text x="204.3" y="54.6">C715</text>
<text x="211.2" y="56">1UC1X5M6.3</text>
<text x="211.2" y="54.6">1UF/6.3V</text>
<text x="27.1" y="65.5">4</text>
<text x="27.1" y="62.8">1</text>
<text x="28.8" y="60.8">Y701</text>
<text x="36.6" y="62.8">3</text>
<text x="36.6" y="65.5">2</text>
<text x="89.2" y="64.2">SB701</text>
<text x="90.5" y="65.6">0</text>
<text x="130.5" y="65.5">U5</text>
<text x="182" y="62.8">M6</text>
<text x="204.3" y="61.5">C716</text>
<text x="211.2" y="62.9">100NC1X5K10</text>
<text x="211.2" y="61.5">100NF/10V</text>
<text x="28.8" y="69.2">38.4M_X1.6X1.2</text>
<text x="109.7" y="69.7">C704</text>
<text x="109.7" y="71.1">1UF/6.3V</text>
<text x="130.6" y="69.6">V4</text>
<text x="182" y="69.6">L5</text>
<text x="226.7" y="66.8">Dedicated via to main ground</text>
<text x="16.4" y="75.2">C701</text>
<text x="16.4" y="76.6">7PF/25V</text>
<text x="16.4" y="77.9">7PC1ND25</text>
<text x="50.7" y="75.2">C702</text>
<text x="50.7" y="76.6">7PF/25V</text>
<text x="50.7" y="77.9">7PC1ND25</text>
<text x="79.4" y="77.8">Dedicated via to main ground plane.</text>
<text x="109.7" y="72.4">1UC1X5M6.3</text>
<text x="130.1" y="73.7">W3</text>
<text x="130.6" y="76.5">Y2</text>
<text x="182" y="76.5">T8</text>
<text x="79.4" y="79">Place Near to the IC Pin.</text>
<text x="130.6" y="83.4">T6</text>
<text x="182" y="83.4">N13</text>
<text x="75.4" y="84.5">TP702</text>
<text x="80.9" y="84.5">TP701</text>
<text x="106.9" y="85.9">VREG_RFCLK/VREG_RFCLK SWAP after G/O</text>
<text x="106.9" y="87.2">It will be different from the layout</text>
<text x="100.1" y="94.4">C705</text>
<text x="100.1" y="95.8">1UF/6.3V</text>
<text x="112.4" y="94.4">C706</text>
<text x="112.4" y="95.8">4.7UF/6.3V</text>
<text x="130.6" y="90.2">V6</text>
<text x="182" y="90.2">M10</text>
<text x="226.3" y="94.4">C717</text>
<text x="226.3" y="95.8">100NF/10V</text>
<text x="238.6" y="94.4">C718</text>
<text x="238.6" y="95.8">100NF/6.3V</text>
<text x="251" y="94.4">C719</text>
<text x="251" y="95.8">100NF/6.3V</text>
<text x="100.1" y="97.1">1UC1X5M6.3</text>
<text x="112.4" y="97.1">4.7UC1X5M6.3</text>
<text x="130.1" y="97.1">W7</text>
<text x="182" y="97.1">K10</text>
<text x="182" y="101.2">K12</text>
<text x="226.3" y="97.1">100NC1X5K10</text>
<text x="238.6" y="97.1">100NC1X5K6.3</text>
<text x="251" y="97.1">100NC1X5K6.3</text>
<text x="69.5" y="105.2">38.4MHz, 1.2V</text>
<text x="82.3" y="106.7">22R1J 22</text>
<text x="91.9" y="106.7">R701</text>
<text x="130.1" y="103.9">W1</text>
<text x="130.6" y="106.7">V2</text>
<text x="219.8" y="106.5">pulled up internally</text>
<text x="219.8" y="107.7">initiate the power-on sequence when grounded</text>
<text x="45.3" y="108.1">C707</text>
<text x="45.3" y="109.5">10PF/50V</text>
<text x="45.3" y="110.9">10PC1NJ50</text>
<text x="130.6" y="110.8">T4</text>
<text x="181" y="109.3">KYPDPWR_N pulled up internally Low Active Funciton:</text>
<text x="181" y="110.6">a) initiate power-on sequence</text>
<text x="181" y="111.8">b) configured for generating a stage 2 and/or stage 3 reset</text>
<text x="182" y="108">T10</text>
<text x="182" y="113.5">P12</text>
<text x="226.3" y="113.6">R705</text>
<text x="50.7" y="119.1">C720</text>
<text x="75.3" y="116.1">19.2MHz, 1.8V</text>
<text x="82.3" y="117.7">0R1J</text>
<text x="86.4" y="117.7">0</text>
<text x="91.9" y="117.7">R702</text>
<text x="130.5" y="117.6">R5</text>
<text x="226.3" y="115">0</text>
<text x="226.3" y="116.3">0R1J</text>
<text x="230.8" y="116.1">Power supply hold control input</text>
<text x="230.8" y="117.3">1.to tell the master PMIC device to keep its power supplies on</text>
<text x="230.8" y="118.5">2.initiate a reset or power-down when asserted low</text>
<text x="52.1" y="120.4">0</text>
<text x="52.1" y="121.8">0R1J</text>
<text x="53.2" y="124.3">C720 BOM change to 0 ohm Res</text>
<text x="75.3" y="125.7">32.768KHz</text>
<text x="82.3" y="120.4">0R1J</text>
<text x="86.4" y="120.4">0</text>
<text x="91.9" y="120.4">R703</text>
<text x="130.5" y="120.4">U3</text>
<text x="182" y="120.4">M14</text>
<text x="197.4" y="123.2">0R1J</text>
<text x="201.6" y="123.2">0</text>
<text x="207.1" y="123.2">R709</text>
<text x="41.1" y="128.7">C721</text>
<text x="41.1" y="130">22PF/50V</text>
<text x="41.1" y="131.4">22PC1NJ50</text>
<text x="129.9" y="127.3">F10</text>
<text x="182" y="127.3">P10</text>
<text x="197.4" y="127.3">0R1J</text>
<text x="197.4" y="131.4">0R1J</text>
<text x="201.6" y="127.3">0</text>
<text x="201.6" y="131.4">0</text>
<text x="207.1" y="127.3">R706</text>
<text x="207.1" y="131.4">R708</text>
<text x="130.5" y="134.1">N7</text>
<text x="182" y="134.1">N9</text>
<text x="184" y="135.3">Used for generating a stage 2 and/or stage 3 reset</text>
<text x="129.7" y="138.2">G17</text>
<text x="182" y="141">R11</text>
<text x="193.4" y="142.3">PMIC fault signal (bidirectional)</text>
<text x="193.4" y="143.5">initiates shutdown or S3 reset to all PMICs</text>
<text x="228.8" y="141.6">TP704</text>
<text x="261.7" y="138.9">TP705</text>
<text x="261.7" y="143">TP706</text>
<text x="129.8" y="145.1">H16</text>
<text x="182" y="147.8">R9</text>
<text x="100.1" y="152">TP703</text>
<text x="129.8" y="151.9">R19</text>
<text x="129.9" y="154.7">T20</text>
<text x="129.9" y="158.8">P18</text>
<text x="201.6" y="156.1">R707</text>
<text x="201.6" y="157.5">5.1K</text>
<text x="201.6" y="158.9">5.1KR1J</text>
<text x="138.5" y="164.1">PM-4125-3-NSP194-TR-01-0</text>
<text x="234.4" y="204.8">Sheet</text>
<text x="240.3" y="204.8">of</text>
</g>
<g font-size="1.2" fill="#008080">
<text x="238.6" y="204.8">4</text>
<text x="242.9" y="204.8">25</text>
</g>
<g font-size="1.1">
<text x="1.9" y="200.4">Reference Designs ARE PROVIDED &quot;AS IS&quot; AND &quot;WITH ALL FAULTS. Arduino SA DISCLAIMS ALL OTHER WARRANTIES, EXPRESS OR IMPLIED, REGARDING PRODUCTS, INCLUDING BUT NOT LIMITED TO, ANY IMPLIED</text>
<text x="1.9" y="201.5">WARRANTIES OF MERCHANTABILITY OR FITNESS FOR A PARTICULAR PURPOSE.</text>
<text x="1.9" y="202.6">Arduino SA may make changes to specifications and product descriptions at any time, without notice. The Customer must not rely on the absence or characteristics of any features or instructions marked &quot;reserved&quot;</text>
<text x="1.9" y="203.7">or &quot;undefined&quot;. Arduino SA reserves these for future definition and shall have no responsibility whatsoever for conflicts or incompatibilities arising from future changes to them. The product information on the Web</text>
<text x="1.9" y="204.8">Site or Materials is subject to change without notice.</text>
<text x="1.9" y="205.9">Do not finalize a design with this info. ARDUINO and other Arduino brands and logos and Trademarks of Arduino SA. All Arduino SA Trademarks cannot be used without owner's formal permission.</text>
<text x="211.5" y="204.6">Date:</text>
<text x="225.2" y="204.6">Time: 20:00:00</text>
</g>
<text font-size="1.1" fill="#008080" x="214.6" y="204.8">30/09/2025</text>
<g font-size="1">
<text x="28.8" y="1">5</text>
<text x="83.7" y="1">4</text>
<text x="138.5" y="1">3</text>
<text x="193.4" y="1">2</text>
<text x="248.2" y="1">1</text>
<text x=".3" y="27.9">D</text>
<text x="276" y="27.9">D</text>
<text x=".3" y="79.4">C</text>
<text x="276" y="79.4">C</text>
<text x=".3" y="130.8">B</text>
<text x="276" y="130.8">B</text>
<text x=".3" y="182.2">A</text>
<text x="276" y="182.2">A</text>
<text x="28.8" y="208.1">5</text>
<text x="83.7" y="208.1">4</text>
<text x="138.5" y="208.1">3</text>
<text x="193.4" y="208.1">2</text>
<text x="248.2" y="208.1">1</text>
</g>
<text font-size=".3" x="118.3" y="23.5" transform="rotate(-90 118.3 23.5)">THERM</text>
</svg>
